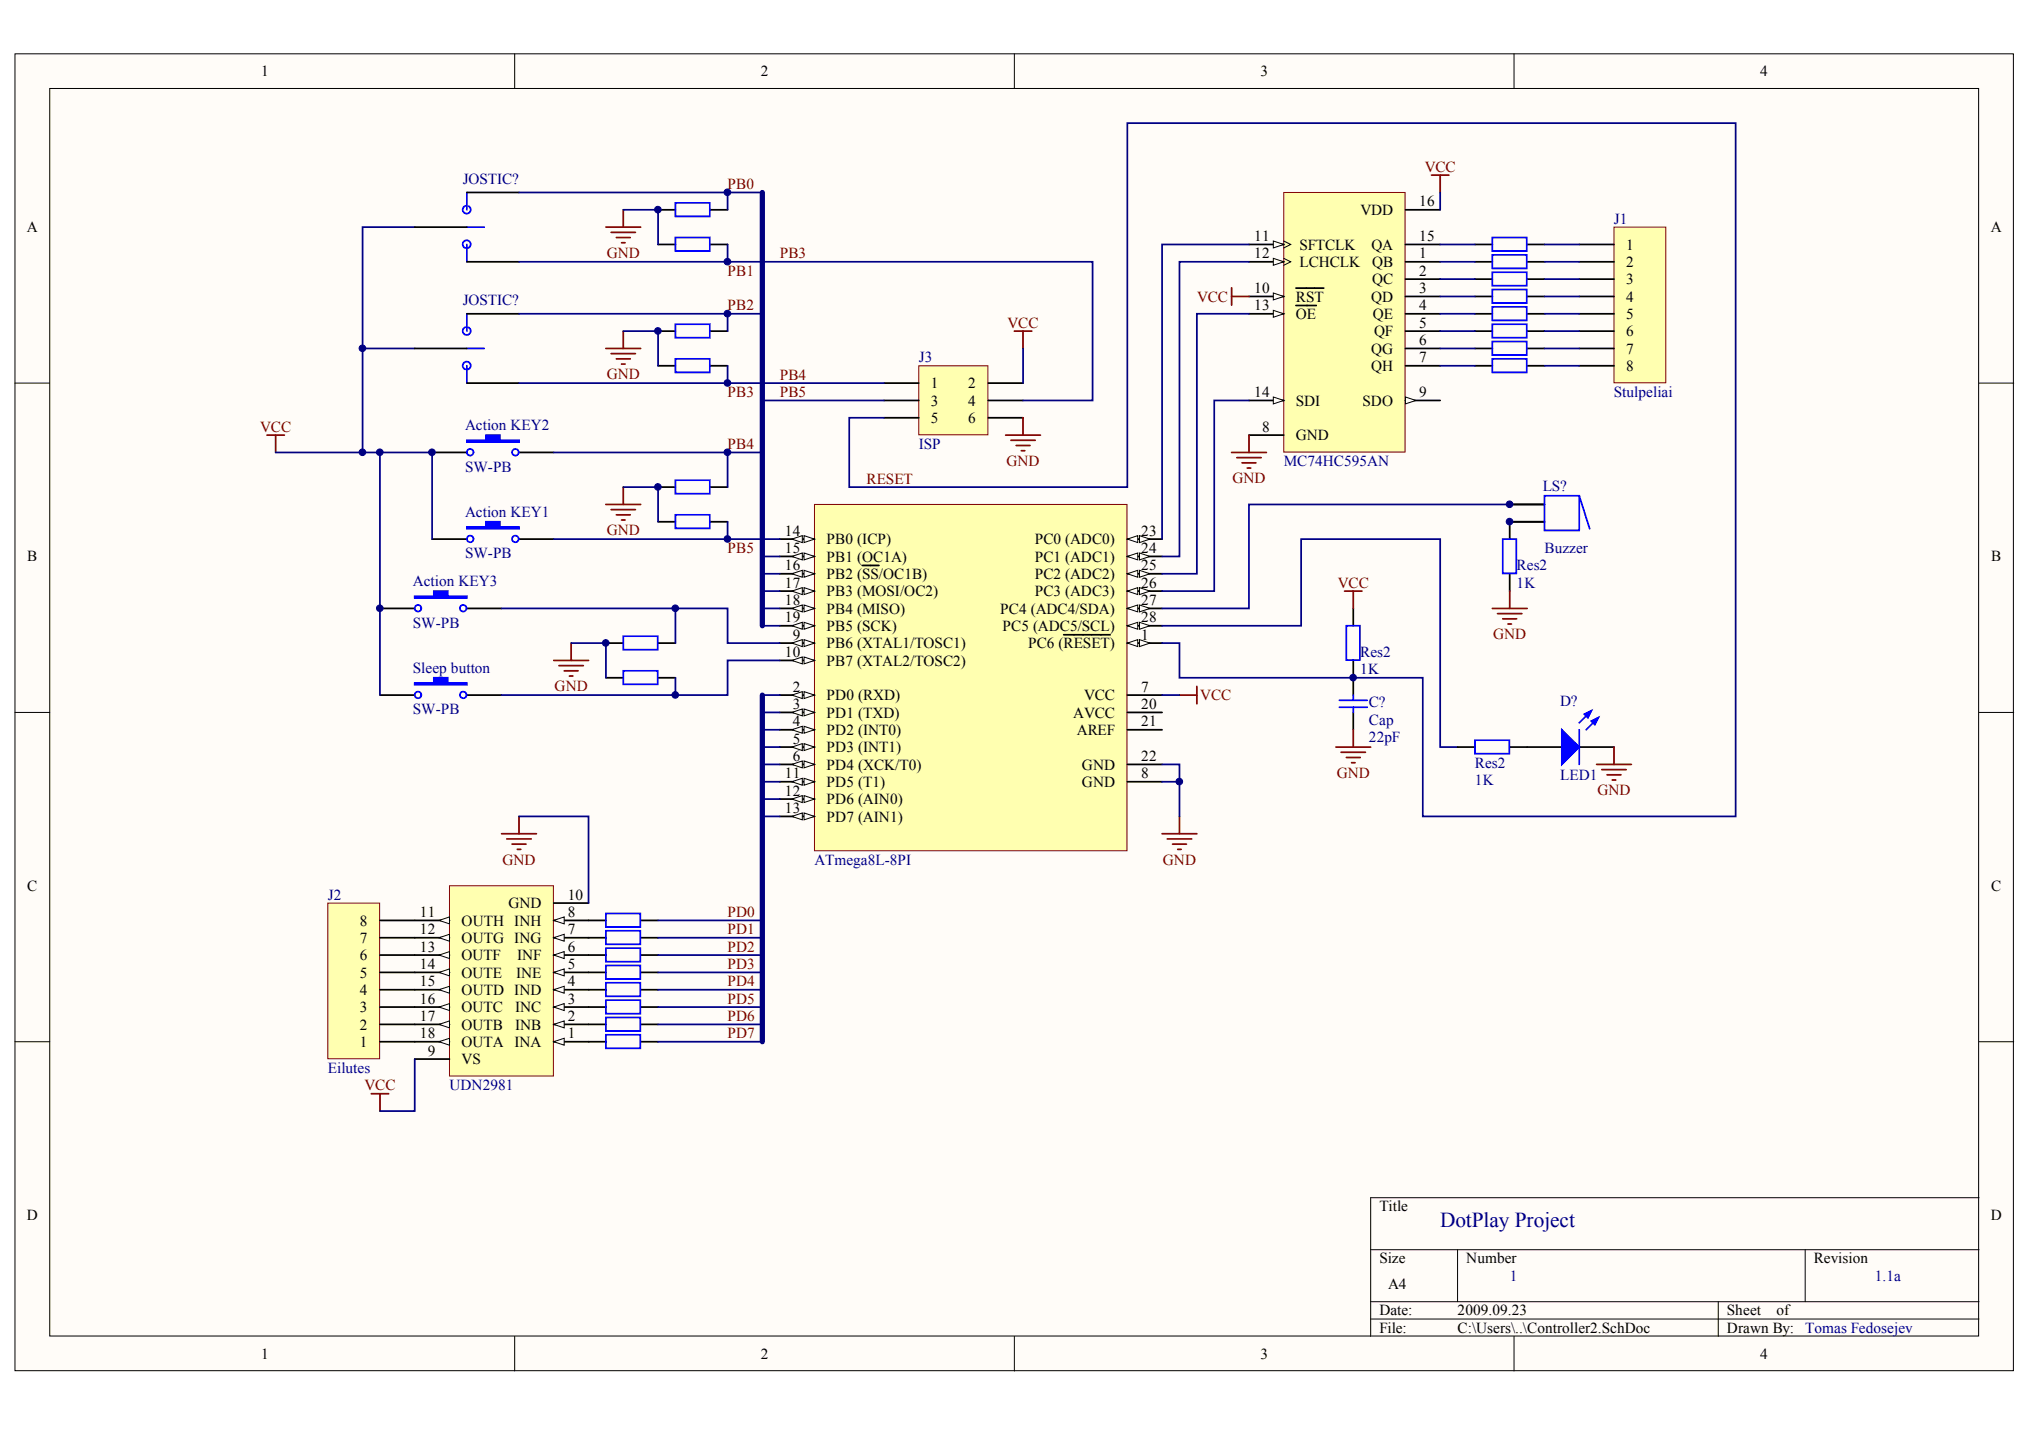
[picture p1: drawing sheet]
<svg xmlns="http://www.w3.org/2000/svg" width="287mm" height="202mm" viewBox="0 0 287 202" stroke-linecap="round" stroke-linejoin="round" font-family="sans-serif">
<g fill="#fffcf8" stroke="#000" stroke-width=".14">
<path d="M2.1 7.6h281.9v185.8h-281.9z"/>
<path d="M7 12.5h272.1v176h-272.1z"/>
</g>
<g fill="none" stroke="#000" stroke-width=".14">
<path d="M72.6 7.6v4.9M143.1 7.6v4.9M213.6 7.6v4.9M2.1 54h4.9M279.2 54h4.9M2.1 100.5h4.9M279.2 100.5h4.9M2.1 146.9h4.9M279.2 146.9h4.9M193.4 176.3h85.8M205.6 176.3v7.3M254.7 176.3v7.3"/>
<path d="M279.2 169h-85.8v19.5M72.6 188.5v4.9M143.1 188.5v4.9M193.4 183.6h85.8M193.4 186.1h85.8M213.6 188.5v4.9M242.4 183.6v4.9"/>
</g>
<path d="M114.9 71.2h44.1v48.8h-44.1z" fill="#ffffb0" stroke="#800000" stroke-width=".14"/>
<path d="M159 90.7h4.9" fill="none" stroke="#000" stroke-width=".25"/>
<g fill="#fffcf8" stroke="#000" stroke-width=".14">
<path d="M159 90.7l1.5-.5v1z"/>
<path d="M160.8 90.2l1.4 .5-1.4 .5z"/>
</g>
<path d="M110 98.1h4.9M150.1 89.5h6.5" fill="none" stroke="#000" stroke-width=".25"/>
<g fill="#fffcf8" stroke="#000" stroke-width=".14">
<path d="M113.4 97.6l1.5 .5-1.5 .4z"/>
<path d="M111.7 98.1l1.5-.5v.9z"/>
</g>
<path d="M110 100.5h4.9" fill="none" stroke="#000" stroke-width=".25"/>
<g fill="#fffcf8" stroke="#000" stroke-width=".14">
<path d="M113.4 100l1.5 .5-1.5 .5z"/>
<path d="M111.7 100.5l1.5-.5v1z"/>
</g>
<path d="M110 102.9h4.9" fill="none" stroke="#000" stroke-width=".25"/>
<g fill="#fffcf8" stroke="#000" stroke-width=".14">
<path d="M113.4 102.5l1.5 .4-1.5 .5z"/>
<path d="M111.7 102.9l1.5-.4v.9z"/>
</g>
<path d="M110 105.4h4.9" fill="none" stroke="#000" stroke-width=".25"/>
<g fill="#fffcf8" stroke="#000" stroke-width=".14">
<path d="M113.4 104.9l1.5 .5-1.5 .5z"/>
<path d="M111.7 105.4l1.5-.5v1z"/>
</g>
<path d="M110 107.8h4.9" fill="none" stroke="#000" stroke-width=".25"/>
<g fill="#fffcf8" stroke="#000" stroke-width=".14">
<path d="M113.4 107.3l1.5 .5-1.5 .5z"/>
<path d="M111.7 107.8l1.5-.5v1z"/>
</g>
<path d="M110 90.7h4.9M159 98.1h4.9M159 110.3h4.9" fill="none" stroke="#000" stroke-width=".25"/>
<g fill="#fffcf8" stroke="#000" stroke-width=".14">
<path d="M113.4 90.2l1.5 .5-1.5 .5z"/>
<path d="M111.7 90.7l1.5-.5v1z"/>
</g>
<path d="M110 93.2h4.9" fill="none" stroke="#000" stroke-width=".25"/>
<g fill="#fffcf8" stroke="#000" stroke-width=".14">
<path d="M113.4 92.7l1.5 .5-1.5 .5z"/>
<path d="M111.7 93.2l1.5-.5v1z"/>
</g>
<path d="M110 110.3h4.9" fill="none" stroke="#000" stroke-width=".25"/>
<g fill="#fffcf8" stroke="#000" stroke-width=".14">
<path d="M113.4 109.8l1.5 .5-1.5 .5z"/>
<path d="M111.7 110.3l1.5-.5v1z"/>
</g>
<path d="M110 112.7h4.9" fill="none" stroke="#000" stroke-width=".25"/>
<g fill="#fffcf8" stroke="#000" stroke-width=".14">
<path d="M113.4 112.2l1.5 .5-1.5 .5z"/>
<path d="M111.7 112.7l1.5-.5v1z"/>
</g>
<path d="M110 115.2h4.9" fill="none" stroke="#000" stroke-width=".25"/>
<g fill="#fffcf8" stroke="#000" stroke-width=".14">
<path d="M113.4 114.7l1.5 .5-1.5 .5z"/>
<path d="M111.7 115.2l1.5-.5v1z"/>
</g>
<path d="M110 76h4.9" fill="none" stroke="#000" stroke-width=".25"/>
<g fill="#fffcf8" stroke="#000" stroke-width=".14">
<path d="M113.4 75.6l1.5 .4-1.5 .5z"/>
<path d="M111.7 76l1.5-.4v.9z"/>
</g>
<path d="M110 78.5h4.9" fill="none" stroke="#000" stroke-width=".25"/>
<g fill="#fffcf8" stroke="#000" stroke-width=".14">
<path d="M113.4 78l1.5 .5-1.5 .5z"/>
<path d="M111.7 78.5l1.5-.5v1z"/>
</g>
<path d="M110 80.9h4.9" fill="none" stroke="#000" stroke-width=".25"/>
<g fill="#fffcf8" stroke="#000" stroke-width=".14">
<path d="M113.4 80.4l1.5 .5-1.5 .5z"/>
<path d="M111.7 80.9l1.5-.5v1z"/>
</g>
<path d="M121.6 79.8h2.4M110 83.4h4.9" fill="none" stroke="#000" stroke-width=".25"/>
<g fill="#fffcf8" stroke="#000" stroke-width=".14">
<path d="M113.4 82.9l1.5 .5-1.5 .5z"/>
<path d="M111.7 83.4l1.5-.5v1z"/>
</g>
<path d="M110 85.8h4.9" fill="none" stroke="#000" stroke-width=".25"/>
<g fill="#fffcf8" stroke="#000" stroke-width=".14">
<path d="M113.4 85.3l1.5 .5-1.5 .5z"/>
<path d="M111.7 85.8l1.5-.5v1z"/>
</g>
<path d="M110 88.3h4.9" fill="none" stroke="#000" stroke-width=".25"/>
<g fill="#fffcf8" stroke="#000" stroke-width=".14">
<path d="M113.4 87.8l1.5 .5-1.5 .5z"/>
<path d="M111.7 88.3l1.5-.5v1z"/>
</g>
<path d="M159 76h4.9M159 100.5h4.9M159 102.9h4.9M159 107.8h4.9" fill="none" stroke="#000" stroke-width=".25"/>
<g fill="#fffcf8" stroke="#000" stroke-width=".14">
<path d="M159 76l1.5-.4v.9z"/>
<path d="M160.8 75.6l1.4 .4-1.4 .5z"/>
</g>
<path d="M159 78.5h4.9" fill="none" stroke="#000" stroke-width=".25"/>
<g fill="#fffcf8" stroke="#000" stroke-width=".14">
<path d="M159 78.5l1.5-.5v1z"/>
<path d="M160.8 78l1.4 .5-1.4 .5z"/>
</g>
<path d="M159 80.9h4.9" fill="none" stroke="#000" stroke-width=".25"/>
<g fill="#fffcf8" stroke="#000" stroke-width=".14">
<path d="M159 80.9l1.5-.5v1z"/>
<path d="M160.8 80.4l1.4 .5-1.4 .5z"/>
</g>
<path d="M159 83.4h4.9" fill="none" stroke="#000" stroke-width=".25"/>
<g fill="#fffcf8" stroke="#000" stroke-width=".14">
<path d="M159 83.4l1.5-.5v1z"/>
<path d="M160.8 82.9l1.4 .5-1.4 .5z"/>
</g>
<path d="M159 85.8h4.9" fill="none" stroke="#000" stroke-width=".25"/>
<g fill="#fffcf8" stroke="#000" stroke-width=".14">
<path d="M159 85.8l1.5-.5v1z"/>
<path d="M160.8 85.3l1.4 .5-1.4 .5z"/>
</g>
<path d="M159 88.3h4.9" fill="none" stroke="#000" stroke-width=".25"/>
<g fill="#fffcf8" stroke="#000" stroke-width=".14">
<path d="M159 88.3l1.5-.5v1z"/>
<path d="M160.8 87.8l1.4 .5-1.4 .5z"/>
</g>
<g fill="none" stroke="#000" stroke-width=".25">
<path d="M208.1 34.5h2.4M215.4 34.5h2.5M213 71.2h4.9M213 73.6h4.9M190.9 85.8v2.5M190.9 93.2v4.9M190.9 100.5v2.4M83 132.3h2.5M83 137.2h2.5M83 139.6h2.5M83 129.8h2.5M83 134.7h2.5"/>
<path d="M90.4 132.3h2.4M90.4 137.2h2.4M90.4 139.6h2.4M90.4 129.8h2.4M90.4 134.7h2.4M83 144.5h2.5M83 142.1h2.5M83 146.9h2.5M90.4 144.5h2.4M90.4 142.1h2.4M90.4 146.9h2.4"/>
</g>
<g fill="none" stroke="#00f" stroke-width=".25">
<path d="M210.5 33.5h4.9v1.9h-4.9zM217.9 69.9h4.9v4.9h-4.9zM222.8 69.9l1.5 4.7M189 98.8h3.9M189 99.8h3.9M189.9 88.3h1.9v4.8h-1.9zM190.9 98.1v.7M190.9 99.8v.7M85.5 131.3h4.8v1.9h-4.8zM85.5 136.2h4.8v1.9h-4.8zM85.5 138.6h4.8v1.9h-4.8zM85.5 128.9h4.8v1.9h-4.8z"/>
<path d="M85.5 133.7h4.8v2h-4.8zM85.5 143.5h4.8v1.9h-4.8zM85.5 141.1h4.8v1.9h-4.8zM85.5 146h4.8v1.9h-4.8z"/>
</g>
<path d="M129.6 51.6h9.8v9.7h-9.8z" fill="#ffffb0" stroke="#800000" stroke-width=".14"/>
<path d="M124.7 54h4.9M124.7 56.5h4.9M124.7 58.9h4.9M139.4 54h4.9M139.4 56.5h4.9M139.4 58.9h4.9" fill="none" stroke="#000" stroke-width=".25"/>
<path d="M46.2 127.4h7.4v21.9h-7.4z" fill="#ffffb0" stroke="#800000" stroke-width=".14"/>
<path d="M53.6 139.6h4.9M53.6 137.2h4.9M53.6 134.7h4.9M53.6 132.3h4.9M53.6 129.8h4.9M53.6 146.9h4.9M53.6 144.5h4.9M53.6 142.1h4.9" fill="none" stroke="#000" stroke-width=".25"/>
<path d="M227.7 32h7.3v22h-7.3z" fill="#ffffb0" stroke="#800000" stroke-width=".14"/>
<path d="M222.8 34.5h4.9M222.8 36.9h4.9M222.8 39.4h4.9M222.8 41.8h4.9M222.8 44.3h4.9M222.8 46.7h4.9M222.8 49.2h4.9M222.8 51.6h4.9" fill="none" stroke="#000" stroke-width=".25"/>
<g fill="none" stroke="#800000" stroke-width=".25">
<path d="M166.4 98.1h2.4M168.8 96.8v2.5M189.7 83.4h2.4M190.9 83.4v2.4M163.9 117.6h4.9M164.7 118.3h3.4M165.4 119.1h2M166.2 119.8h.4M166.4 115.2v2.4M188.5 105.4h4.9M189.2 106.1h3.4M189.9 106.9h2"/>
<path d="M190.7 107.6h.5M190.9 102.9v2.5"/>
</g>
<path d="M163.9 98.1h2.5M163.9 107.8h2.5v7.4M163.9 110.3h2.5" fill="none" stroke="#000080" stroke-width=".25"/>
<path d="M181.1 27.2h17.1v36.6h-17.1z" fill="#ffffb0" stroke="#800000" stroke-width=".14"/>
<path d="M176.2 44.3h4.9" fill="none" stroke="#000" stroke-width=".25"/>
<path d="M179.6 43.8l1.5 .5-1.5 .5z" fill="#fffcf8" stroke="#000" stroke-width=".14"/>
<path d="M176.2 36.9h4.9M182.8 43.1h2.9" fill="none" stroke="#000" stroke-width=".25"/>
<path d="M181.1 36.4l1 .5-1 .5" fill="none" stroke="#000" stroke-width=".14"/>
<path d="M179.6 36.4l1.5 .5-1.5 .5z" fill="#fffcf8" stroke="#000" stroke-width=".14"/>
<path d="M176.2 56.5h4.9" fill="none" stroke="#000" stroke-width=".25"/>
<path d="M179.6 56l1.5 .5-1.5 .5z" fill="#fffcf8" stroke="#000" stroke-width=".14"/>
<path d="M176.2 41.8h4.9" fill="none" stroke="#000" stroke-width=".25"/>
<path d="M179.6 41.3l1.5 .5-1.5 .5z" fill="#fffcf8" stroke="#000" stroke-width=".14"/>
<path d="M176.2 34.5h4.9M182.8 40.6h3.9" fill="none" stroke="#000" stroke-width=".25"/>
<path d="M181.1 34l1 .5-1 .5" fill="none" stroke="#000" stroke-width=".14"/>
<path d="M179.6 34l1.5 .5-1.5 .5z" fill="#fffcf8" stroke="#000" stroke-width=".14"/>
<path d="M198.3 34.5h4.9M198.3 36.9h4.9M198.3 39.4h4.9M198.3 41.8h4.9M198.3 44.3h4.9M198.3 46.7h4.9M198.3 49.2h4.9M198.3 51.6h4.9M198.3 56.5h4.9" fill="none" stroke="#000" stroke-width=".25"/>
<path d="M198.3 56l1.4 .5-1.4 .5z" fill="#fffcf8" stroke="#000" stroke-width=".14"/>
<path d="M198.3 29.6h4.9M176.2 61.4h4.9" fill="none" stroke="#000" stroke-width=".25"/>
<path d="M63.4 124.9h14.7v26.9h-14.7z" fill="#ffffb0" stroke="#800000" stroke-width=".14"/>
<path d="M78.1 146.9h4.9" fill="none" stroke="#000" stroke-width=".25"/>
<path d="M78.1 146.9l1.5-.4v.9z" fill="#fffcf8" stroke="#000" stroke-width=".14"/>
<path d="M78.1 144.5h4.9" fill="none" stroke="#000" stroke-width=".25"/>
<path d="M78.1 144.5l1.5-.5v1z" fill="#fffcf8" stroke="#000" stroke-width=".14"/>
<path d="M78.1 142.1h4.9" fill="none" stroke="#000" stroke-width=".25"/>
<path d="M78.1 142.1l1.5-.5v.9z" fill="#fffcf8" stroke="#000" stroke-width=".14"/>
<path d="M78.1 139.6h4.9" fill="none" stroke="#000" stroke-width=".25"/>
<path d="M78.1 139.6l1.5-.5v1z" fill="#fffcf8" stroke="#000" stroke-width=".14"/>
<path d="M78.1 137.2h4.9" fill="none" stroke="#000" stroke-width=".25"/>
<path d="M78.1 137.2l1.5-.5v1z" fill="#fffcf8" stroke="#000" stroke-width=".14"/>
<path d="M78.1 134.7h4.9" fill="none" stroke="#000" stroke-width=".25"/>
<path d="M78.1 134.7l1.5-.5v1z" fill="#fffcf8" stroke="#000" stroke-width=".14"/>
<path d="M78.1 132.3h4.9" fill="none" stroke="#000" stroke-width=".25"/>
<path d="M78.1 132.3l1.5-.5v1z" fill="#fffcf8" stroke="#000" stroke-width=".14"/>
<path d="M78.1 129.8h4.9" fill="none" stroke="#000" stroke-width=".25"/>
<path d="M78.1 129.8l1.5-.5v1z" fill="#fffcf8" stroke="#000" stroke-width=".14"/>
<path d="M58.5 129.8h4.9M78.1 127.4h4.9M58.5 149.4h4.9" fill="none" stroke="#000" stroke-width=".25"/>
<path d="M61.9 129.8l1.5-.5v1z" fill="#fffcf8" stroke="#000" stroke-width=".14"/>
<path d="M58.5 132.3h4.9" fill="none" stroke="#000" stroke-width=".25"/>
<path d="M61.9 132.3l1.5-.5v1z" fill="#fffcf8" stroke="#000" stroke-width=".14"/>
<path d="M58.5 134.7h4.9" fill="none" stroke="#000" stroke-width=".25"/>
<path d="M61.9 134.7l1.5-.5v1z" fill="#fffcf8" stroke="#000" stroke-width=".14"/>
<path d="M58.5 137.2h4.9" fill="none" stroke="#000" stroke-width=".25"/>
<path d="M61.9 137.2l1.5-.5v1z" fill="#fffcf8" stroke="#000" stroke-width=".14"/>
<path d="M58.5 139.6h4.9" fill="none" stroke="#000" stroke-width=".25"/>
<path d="M61.9 139.6l1.5-.5v1z" fill="#fffcf8" stroke="#000" stroke-width=".14"/>
<path d="M58.5 142.1h4.9" fill="none" stroke="#000" stroke-width=".25"/>
<path d="M61.9 142.1l1.5-.5v.9z" fill="#fffcf8" stroke="#000" stroke-width=".14"/>
<path d="M58.5 144.5h4.9" fill="none" stroke="#000" stroke-width=".25"/>
<path d="M61.9 144.5l1.5-.5v1z" fill="#fffcf8" stroke="#000" stroke-width=".14"/>
<path d="M58.5 146.9h4.9" fill="none" stroke="#000" stroke-width=".25"/>
<path d="M61.9 146.9l1.5-.4v.9z" fill="#fffcf8" stroke="#000" stroke-width=".14"/>
<g fill="none" stroke="#800000" stroke-width=".25">
<path d="M85.5 32h4.9M86.2 32.8h3.4M87 33.5h1.9M87.7 34.2h.5M87.9 29.6v2.4M201.9 24.7h2.5M203.2 24.7v2.5M85.5 49.2h4.9M86.2 49.9h3.4M87 50.6h1.9M87.7 51.4h.5M87.9 46.7v2.5"/>
<path d="M143.1 46.7h2.5M144.3 46.7v2.5M144.3 58.9v2.5M173.8 40.6v2.4M173.8 41.8h2.4M37.7 61.4h2.4M38.9 61.4v2.4M85.5 71.2h4.9M86.2 71.9h3.4M87 72.6h1.9M87.7 73.4h.5M87.9 68.7v2.5"/>
<path d="M141.9 61.4h4.9M142.6 62.1h3.4M143.3 62.8h2M144.1 63.6h.5M173.8 63.8h4.9M174.5 64.6h3.4M175.2 65.3h2M176 66h.4M176.2 61.4v2.4M78.1 93.2h4.9M78.9 93.9h3.4M79.6 94.6h2"/>
<path d="M80.3 95.4h.5M80.6 90.7v2.5M210.5 85.8h4.9M211.3 86.6h3.4M212 87.3h2M212.7 88h.5M213 83.4v2.4M70.8 117.6h4.9M71.5 118.3h3.4M72.2 119.1h2M73 119.8h.5M73.2 115.2v2.4"/>
<path d="M225.2 107.8h4.9M226 108.6h3.4M226.7 109.3h2M227.5 110h.4M227.7 105.4v2.4M52.4 154.3h2.4M53.6 154.3v2.4"/>
</g>
<g fill="none" stroke="#000080" stroke-width=".25">
<path d="M58.5 32h-7.3v31.8M73.2 36.9h80.9v19.6h-9.8M73.2 27.2h34.3M87.9 29.6h4.9v4.9M102.6 27.2v2.4M102.6 34.5v2.4M176.2 34.5h-12.3v41.5M176.2 36.9h-9.8v41.6h-2.5M203.2 27.2v2.4M203.2 34.5h4.9M203.2 36.9h4.9M203.2 39.4h4.9"/>
<path d="M217.9 34.5h4.9M217.9 36.9h4.9M217.9 39.4h4.9M51.2 49.2h7.3M73.2 44.3h34.3M73.2 54h51.5M87.9 46.7h4.9v4.9M102.6 44.3v2.4M102.6 51.6v2.4M107.5 56.5h17.2M124.7 58.9h-4.9v9.8h39.2v-51.3h85.9v97.8h-44.2v-19.6h-34.3v-4.9h-2.5M144.3 49.2v4.8"/>
<path d="M176.2 44.3h-7.4v36.6h-4.9M176.2 56.5h-4.9v26.9h-7.4M203.2 41.8h4.9M203.2 44.3h4.9M203.2 46.7h4.9M203.2 49.2h4.9M203.2 51.6h4.9M217.9 41.8h4.9M217.9 44.3h4.9M217.9 46.7h4.9M217.9 49.2h4.9M217.9 51.6h4.9"/>
<path d="M38.9 63.8h22.1v12.2M53.6 63.8v34.3M78.1 63.8h29.4M78.1 76h31.9M87.9 68.7h4.9v4.9M102.6 63.8v4.9M102.6 73.6v2.4M107.5 78.5h2.5M213 71.2h-36.8v14.6h-12.3M70.8 85.8h31.8v4.9h7.4M80.6 90.7h4.9v4.9M95.3 85.8v4.9"/>
<path d="M95.3 95.6v2.5M107.5 98.1h2.5M107.5 88.3h2.5M107.5 85.8h2.5M107.5 83.4h2.5M107.5 80.9h2.5M110 93.2h-7.4v4.9h-31.8M163.9 88.3h19.7v-12.3h19.6v29.4h2.4M73.2 115.2h9.8v12.2M107.5 100.5h2.5M107.5 102.9h2.5M107.5 105.4h2.5"/>
<path d="M107.5 107.8h2.5M107.5 110.3h2.5M107.5 112.7h2.5M107.5 115.2h2.5M92.8 129.8h14.7M92.8 132.3h14.7M92.8 134.7h14.7M92.8 137.2h14.7M92.8 139.6h14.7M58.5 149.4v7.3h-4.9M92.8 142.1h14.7M92.8 144.5h14.7"/>
<path d="M92.8 146.9h14.7"/>
</g>
<path d="M107.5 27.2v61.1M107.5 98.1v48.8" fill="none" stroke="#000080" stroke-width=".74"/>
<g fill="none" stroke="#000" stroke-width=".25">
<path d="M58.5 32h7.4M65.9 36.9h7.3M65.9 27.2h7.3M92.8 34.5h2.5M92.8 29.6h2.5M100.2 34.5h2.4M100.2 29.6h2.4M208.1 36.9h2.4M208.1 39.4h2.4M215.4 36.9h2.5M215.4 39.4h2.5M58.5 49.2h7.4"/>
<path d="M65.9 44.3h7.3M65.9 54h7.3M92.8 46.7h2.5M92.8 51.6h2.5M100.2 46.7h2.4M100.2 51.6h2.4M208.1 41.8h2.4M208.1 44.3h2.4M208.1 46.7h2.4M208.1 49.2h2.4M208.1 51.6h2.4M215.4 41.8h2.5"/>
<path d="M215.4 44.3h2.5M215.4 46.7h2.5M215.4 49.2h2.5M215.4 51.6h2.5M61 63.8h4.9M61 76h4.9M73.2 63.8h4.9M73.2 76h4.9M92.8 73.6h2.5M92.8 68.7h2.5M100.2 73.6h2.4M100.2 68.7h2.4"/>
<path d="M213 73.6v2.4M53.6 85.8h4.9M53.6 98.1h4.9M65.9 85.8h4.9M65.9 98.1h4.9M85.5 95.6h2.4M85.5 90.7h2.4M92.8 95.6h2.5M92.8 90.7h2.5M213 80.9v2.5M205.6 105.4h2.5M213 105.4h7.3"/>
<path d="M222.8 105.4h4.9"/>
</g>
<g fill="none" stroke="#00f" stroke-width=".25">
<path d="M65.7 35a.56 .56 0 0 1-.3-.9 .56 .56 0 0 1 .9 0 .56 .56 0 0 1-.3 .9M65.7 29a.56 .56 0 0 0-.3 .9 .56 .56 0 0 0 .9 .1 .56 .56 0 0 0-.2-.9M65.9 32h2.4M65.9 27.2v2.4M65.9 34.5v2.4M95.3 33.5h4.8v1.9h-4.8zM95.3 28.6h4.8v1.9h-4.8zM210.5 36h4.9v1.9h-4.9zM210.5 38.4h4.9v1.9h-4.9zM65.7 52.1a.56 .56 0 0 1-.3-.9 .56 .56 0 0 1 .9 .1 .56 .56 0 0 1-.3 .8M65.7 46.1a.56 .56 0 0 0-.3 .9 .56 .56 0 0 0 .9 .1 .56 .56 0 0 0-.2-.9M65.9 44.3v2.4"/>
<path d="M65.9 51.6v2.4M65.9 49.2h2.4M95.3 50.6h4.8v1.9h-4.8zM95.3 45.7h4.8v1.9h-4.8zM210.5 40.8h4.9v1.9h-4.9zM210.5 43.3h4.9v1.9h-4.9zM210.5 45.7h4.9v1.9h-4.9zM210.5 48.2h4.9v1.9h-4.9zM210.5 50.6h4.9v1.9h-4.9zM95.3 72.6h4.8v1.9h-4.8zM95.3 67.7h4.8v1.9h-4.8zM212 76h1.9v4.9h-1.9z"/>
<path d="M87.9 94.6h4.9v1.9h-4.9zM87.9 89.7h4.9v1.9h-4.9zM208.1 104.4h4.8v1.9h-4.8zM222.8 102.9v4.9M224.5 100.3l-1.7 1.7M225.5 101.2l-1.7 1.7"/>
<circle cx="66.3" cy="76" r=".47"/>
<circle cx="66.3" cy="63.8" r=".47"/>
<circle cx="72.7" cy="76" r=".47"/>
<circle cx="72.7" cy="63.8" r=".47"/>
<circle cx="59" cy="98" r=".47"/>
<circle cx="59" cy="85.8" r=".47"/>
<circle cx="65.3" cy="98" r=".47"/>
<circle cx="65.3" cy="85.8" r=".47"/>
</g>
<g fill="#00f" stroke="#00f" stroke-width=".25">
<path d="M220.3 102.9l2.5 2.5-2.5 2.4z"/>
<path d="M224.5 101.7l1-.5-.5 1z"/>
<path d="M223.5 100.7l1-.4-.5 .9z"/>
<path d="M65.9 62.1h2.7v-.7h1.9v.7h2.7v.3h-7.3z" fill-rule="evenodd"/>
<path d="M65.9 74.3h2.7v-.7h1.9v.7h2.7v.3h-7.3z" fill-rule="evenodd"/>
<path d="M58.5 84.1h2.7v-.7h2v.7h2.7v.3h-7.4z" fill-rule="evenodd"/>
<path d="M58.5 96.3h2.7v-.7h2v.7h2.7v.3h-7.4z" fill-rule="evenodd"/>
</g>
<g fill="#000080" stroke="#000080" stroke-width=".14">
<circle cx="51.1" cy="63.8" r=".47"/>
<circle cx="51.1" cy="49.1" r=".47"/>
<circle cx="53.6" cy="85.8" r=".47"/>
<circle cx="53.6" cy="63.8" r=".47"/>
<circle cx="60.9" cy="63.8" r=".47"/>
<circle cx="85.5" cy="90.7" r=".47"/>
<circle cx="92.8" cy="68.7" r=".47"/>
<circle cx="92.8" cy="46.7" r=".47"/>
<circle cx="92.8" cy="29.6" r=".47"/>
<circle cx="95.3" cy="98" r=".47"/>
<circle cx="95.3" cy="85.8" r=".47"/>
<circle cx="102.6" cy="76" r=".47"/>
<circle cx="102.6" cy="63.8" r=".47"/>
<circle cx="102.6" cy="54" r=".47"/>
<circle cx="102.6" cy="44.2" r=".47"/>
<circle cx="102.6" cy="36.9" r=".47"/>
<circle cx="102.6" cy="27.1" r=".47"/>
<circle cx="166.4" cy="110.3" r=".47"/>
<circle cx="190.9" cy="95.6" r=".47"/>
<circle cx="213" cy="73.6" r=".47"/>
<circle cx="213" cy="71.1" r=".47"/>
</g>
<text font-size="3" fill="#000080" x="203.2" y="173.1">DotPlay Project</text>
<g font-size="2.2">
<text x="36.8" y="10.8">1</text>
<text x="107.3" y="10.8">2</text>
<text x="177.8" y="10.8">3</text>
<text x="248.3" y="10.8">4</text>
<text x="200.2" y="29.1">16</text>
<text x="3.8" y="32.7">A</text>
<text x="176.9" y="34">11</text>
<text x="183.3" y="35.2">SFTCLK</text>
<text x="191.9" y="30.3">VDD</text>
<text x="193.5" y="35.2">QA</text>
<text x="200.2" y="34">15</text>
<text x="229.4" y="35.2">1</text>
<text x="280.9" y="32.7">A</text>
<text x="176.9" y="36.5">12</text>
<text x="176.9" y="41.3">10</text>
<text x="183.3" y="37.7">LCHCLK</text>
<text x="193.6" y="37.7">QB</text>
<text x="193.6" y="40.1">QC</text>
<text x="200.2" y="36.5">1</text>
<text x="200.2" y="38.9">2</text>
<text x="200.2" y="41.3">3</text>
<text x="229.4" y="37.7">2</text>
<text x="229.4" y="40.1">3</text>
<text x="176.9" y="43.8">13</text>
<text x="182.8" y="45">OE</text>
<text x="182.8" y="42.6">RST</text>
<text x="193.4" y="42.6">QD</text>
<text x="193.7" y="45">QE</text>
<text x="193.9" y="47.5">QF</text>
<text x="200.2" y="43.8">4</text>
<text x="200.2" y="46.2">5</text>
<text x="229.4" y="42.6">4</text>
<text x="229.4" y="45">5</text>
<text x="229.4" y="47.5">6</text>
<text x="193.4" y="49.9">QG</text>
<text x="193.4" y="52.3">QH</text>
<text x="200.2" y="48.7">6</text>
<text x="200.2" y="51.1">7</text>
<text x="229.4" y="49.9">7</text>
<text x="229.4" y="52.3">8</text>
<text x="131.3" y="54.8">1</text>
<text x="131.3" y="57.2">3</text>
<text x="131.3" y="59.7">5</text>
<text x="136.6" y="54.8">2</text>
<text x="136.6" y="57.2">4</text>
<text x="136.6" y="59.7">6</text>
<text x="176.9" y="56">14</text>
<text x="182.8" y="57.2">SDI</text>
<text x="192.2" y="57.2">SDO</text>
<text x="200.2" y="56">9</text>
<text x="178" y="60.9">8</text>
<text x="182.8" y="62.1">GND</text>
<text x="110.7" y="75.6">14</text>
<text x="116.6" y="76.8">PB0 (ICP)</text>
<text x="146" y="76.8">PC0 (ADC0)</text>
<text x="161" y="75.6">23</text>
<text x="3.9" y="79.2">B</text>
<text x="110.7" y="78">15</text>
<text x="110.7" y="80.5">16</text>
<text x="110.7" y="82.9">17</text>
<text x="116.6" y="79.2">PB1 (OC1A)</text>
<text x="116.6" y="81.7">PB2 (SS/OC1B)</text>
<text x="146" y="79.2">PC1 (ADC1)</text>
<text x="146" y="81.7">PC2 (ADC2)</text>
<text x="161" y="78">24</text>
<text x="161" y="80.5">25</text>
<text x="161" y="82.9">26</text>
<text x="280.9" y="79.2">B</text>
<text x="110.7" y="85.3">18</text>
<text x="110.7" y="87.8">19</text>
<text x="116.6" y="84.1">PB3 (MOSI/OC2)</text>
<text x="116.6" y="86.6">PB4 (MISO)</text>
<text x="116.6" y="89">PB5 (SCK)</text>
<text x="141.1" y="86.6">PC4 (ADC4/SDA)</text>
<text x="141.4" y="89">PC5 (ADC5/SCL)</text>
<text x="146" y="84.1">PC3 (ADC3)</text>
<text x="161" y="85.3">27</text>
<text x="161" y="87.8">28</text>
<text x="110.7" y="92.7">10</text>
<text x="111.8" y="90.2">9</text>
<text x="116.6" y="91.5">PB6 (XTAL1/TOSC1)</text>
<text x="116.6" y="93.9">PB7 (XTAL2/TOSC2)</text>
<text x="145" y="91.5">PC6 (RESET)</text>
<text x="161" y="90.2">1</text>
<text x="111.8" y="97.6">2</text>
<text x="111.8" y="100">3</text>
<text x="116.6" y="98.8">PD0 (RXD)</text>
<text x="116.6" y="101.2">PD1 (TXD)</text>
<text x="151.4" y="101.2">AVCC</text>
<text x="152.9" y="98.8">VCC</text>
<text x="161" y="97.6">7</text>
<text x="161" y="100">20</text>
<text x="111.8" y="102.5">4</text>
<text x="111.8" y="104.9">5</text>
<text x="111.8" y="107.4">6</text>
<text x="116.6" y="103.7">PD2 (INT0)</text>
<text x="116.6" y="106.1">PD3 (INT1)</text>
<text x="151.9" y="103.7">AREF</text>
<text x="161" y="102.5">21</text>
<text x="161" y="107.4">22</text>
<text x="110.7" y="109.8">11</text>
<text x="110.7" y="112.2">12</text>
<text x="116.6" y="108.6">PD4 (XCK/T0)</text>
<text x="116.6" y="111">PD5 (T1)</text>
<text x="116.6" y="113.5">PD6 (AIN0)</text>
<text x="152.6" y="111">GND</text>
<text x="152.6" y="108.6">GND</text>
<text x="161" y="109.8">8</text>
<text x="110.7" y="114.7">13</text>
<text x="116.6" y="115.9">PD7 (AIN1)</text>
<text x="3.9" y="125.6">C</text>
<text x="280.9" y="125.6">C</text>
<text x="50.8" y="130.6">8</text>
<text x="59.2" y="129.4">11</text>
<text x="59.2" y="131.8">12</text>
<text x="65.1" y="130.6">OUTH INH</text>
<text x="71.7" y="128.1">GND</text>
<text x="80.1" y="131.8">7</text>
<text x="80.1" y="129.4">8</text>
<text x="80.1" y="126.9">10</text>
<text x="50.8" y="137.9">5</text>
<text x="50.8" y="135.5">6</text>
<text x="50.8" y="133">7</text>
<text x="59.2" y="134.2">13</text>
<text x="59.2" y="136.7">14</text>
<text x="65.1" y="133">OUTG ING</text>
<text x="65.1" y="135.5">OUTF</text>
<text x="65.1" y="137.9">OUTE</text>
<text x="72.8" y="137.9">INE</text>
<text x="73" y="135.5">INF</text>
<text x="80.1" y="136.7">5</text>
<text x="80.1" y="134.2">6</text>
<text x="50.8" y="142.8">3</text>
<text x="50.8" y="140.4">4</text>
<text x="59.2" y="139.1">15</text>
<text x="59.2" y="141.6">16</text>
<text x="65.1" y="140.4">OUTD IND</text>
<text x="65.1" y="142.8">OUTC</text>
<text x="72.7" y="142.8">INC</text>
<text x="80.1" y="141.6">3</text>
<text x="80.1" y="139.1">4</text>
<text x="50.8" y="147.7">1</text>
<text x="50.8" y="145.2">2</text>
<text x="59.2" y="144">17</text>
<text x="59.2" y="146.5">18</text>
<text x="60.3" y="148.9">9</text>
<text x="65.1" y="145.2">OUTB</text>
<text x="65.1" y="147.7">OUTA</text>
<text x="72.6" y="147.7">INA</text>
<text x="72.7" y="145.2">INB</text>
<text x="80.1" y="146.5">1</text>
<text x="80.1" y="144">2</text>
<text x="65.1" y="150.1">VS</text>
<text x="3.8" y="172.1">D</text>
<text x="194.6" y="170.9">Title</text>
<text x="280.9" y="172.1">D</text>
<text x="194.6" y="178.2">Size</text>
<text x="206.9" y="178.2">Number</text>
<text x="255.9" y="178.2">Revision</text>
<text x="194.6" y="185.5">Date:</text>
<text x="195.8" y="181.9">A4</text>
<text x="205.6" y="185.5">2009.09.23</text>
<text x="243.6" y="185.5">Sheet</text>
<text x="250.6" y="185.5">of</text>
<text x="36.8" y="191.7">1</text>
<text x="107.3" y="191.7">2</text>
<text x="177.8" y="191.7">3</text>
<text x="194.6" y="188">File:</text>
<text x="205.6" y="188">C:\Users\..\Controller2.SchDoc</text>
<text x="243.6" y="188">Drawn By:</text>
<text x="248.3" y="191.7">4</text>
</g>
<g font-size="2.2" fill="#000080">
<text x="65.3" y="25.9">JOSTIC?</text>
<text x="227.7" y="31.6">J1</text>
<text x="65.3" y="43.1">JOSTIC?</text>
<text x="129.6" y="51.1">J3</text>
<text x="227.7" y="56">Stulpeliai</text>
<text x="65.6" y="60.7">Action KEY2</text>
<text x="129.6" y="63.3">ISP</text>
<text x="181.1" y="65.8">MC74HC595AN</text>
<text x="65.6" y="66.5">SW-PB</text>
<text x="217.6" y="69.2">LS?</text>
<text x="65.6" y="72.9">Action KEY1</text>
<text x="58.3" y="82.7">Action KEY3</text>
<text x="65.6" y="78.7">SW-PB</text>
<text x="214" y="82.9">1K</text>
<text x="214" y="80.5">Res2</text>
<text x="217.9" y="78">Buzzer</text>
<text x="58.3" y="88.5">SW-PB</text>
<text x="58.3" y="94.9">Sleep button</text>
<text x="191.9" y="95.1">1K</text>
<text x="191.9" y="92.7">Res2</text>
<text x="58.3" y="100.8">SW-PB</text>
<text x="193.1" y="99.8">C?</text>
<text x="220.1" y="99.5">D?</text>
<text x="193.1" y="104.7">22pF</text>
<text x="193.1" y="102.2">Cap</text>
<text x="208.1" y="110.8">1K</text>
<text x="208.1" y="108.3">Res2</text>
<text x="220.1" y="110">LED1</text>
<text x="114.9" y="122">ATmega8L-8PI</text>
<text x="46.2" y="126.9">J2</text>
<text x="46.2" y="151.4">Eilutes</text>
<text x="63.4" y="153.8">UDN2981</text>
<text x="213" y="180.7">1</text>
<text x="264.5" y="180.7">1.1a</text>
<text x="254.7" y="188">Tomas Fedosejev</text>
</g>
<g font-size="2.2" fill="#800000">
<text x="102.6" y="26.7">PB0</text>
<text x="201" y="24.2">VCC</text>
<text x="85.6" y="36.4">GND</text>
<text x="102.6" y="38.9">PB1</text>
<text x="110" y="36.5">PB3</text>
<text x="102.6" y="43.8">PB2</text>
<text x="142.1" y="46.2">VCC</text>
<text x="168.9" y="42.6">VCC</text>
<text x="85.6" y="53.5">GND</text>
<text x="110" y="53.6">PB4</text>
<text x="102.6" y="56">PB3</text>
<text x="110" y="56">PB5</text>
<text x="36.7" y="60.9">VCC</text>
<text x="102.6" y="63.3">PB4</text>
<text x="142" y="65.7">GND</text>
<text x="122.3" y="68.2">RESET</text>
<text x="173.9" y="68.2">GND</text>
<text x="85.6" y="75.5">GND</text>
<text x="102.6" y="78">PB5</text>
<text x="188.7" y="82.9">VCC</text>
<text x="210.7" y="90.2">GND</text>
<text x="78.2" y="97.5">GND</text>
<text x="169.3" y="98.8">VCC</text>
<text x="188.6" y="109.7">GND</text>
<text x="225.4" y="112.2">GND</text>
<text x="70.9" y="122">GND</text>
<text x="164.1" y="122">GND</text>
<text x="102.6" y="129.4">PD0</text>
<text x="102.6" y="131.8">PD1</text>
<text x="102.6" y="134.2">PD2</text>
<text x="102.6" y="136.7">PD3</text>
<text x="102.6" y="141.6">PD5</text>
<text x="102.6" y="139.1">PD4</text>
<text x="102.6" y="144">PD6</text>
<text x="102.6" y="146.5">PD7</text>
<text x="51.4" y="153.8">VCC</text>
</g>
</svg>
